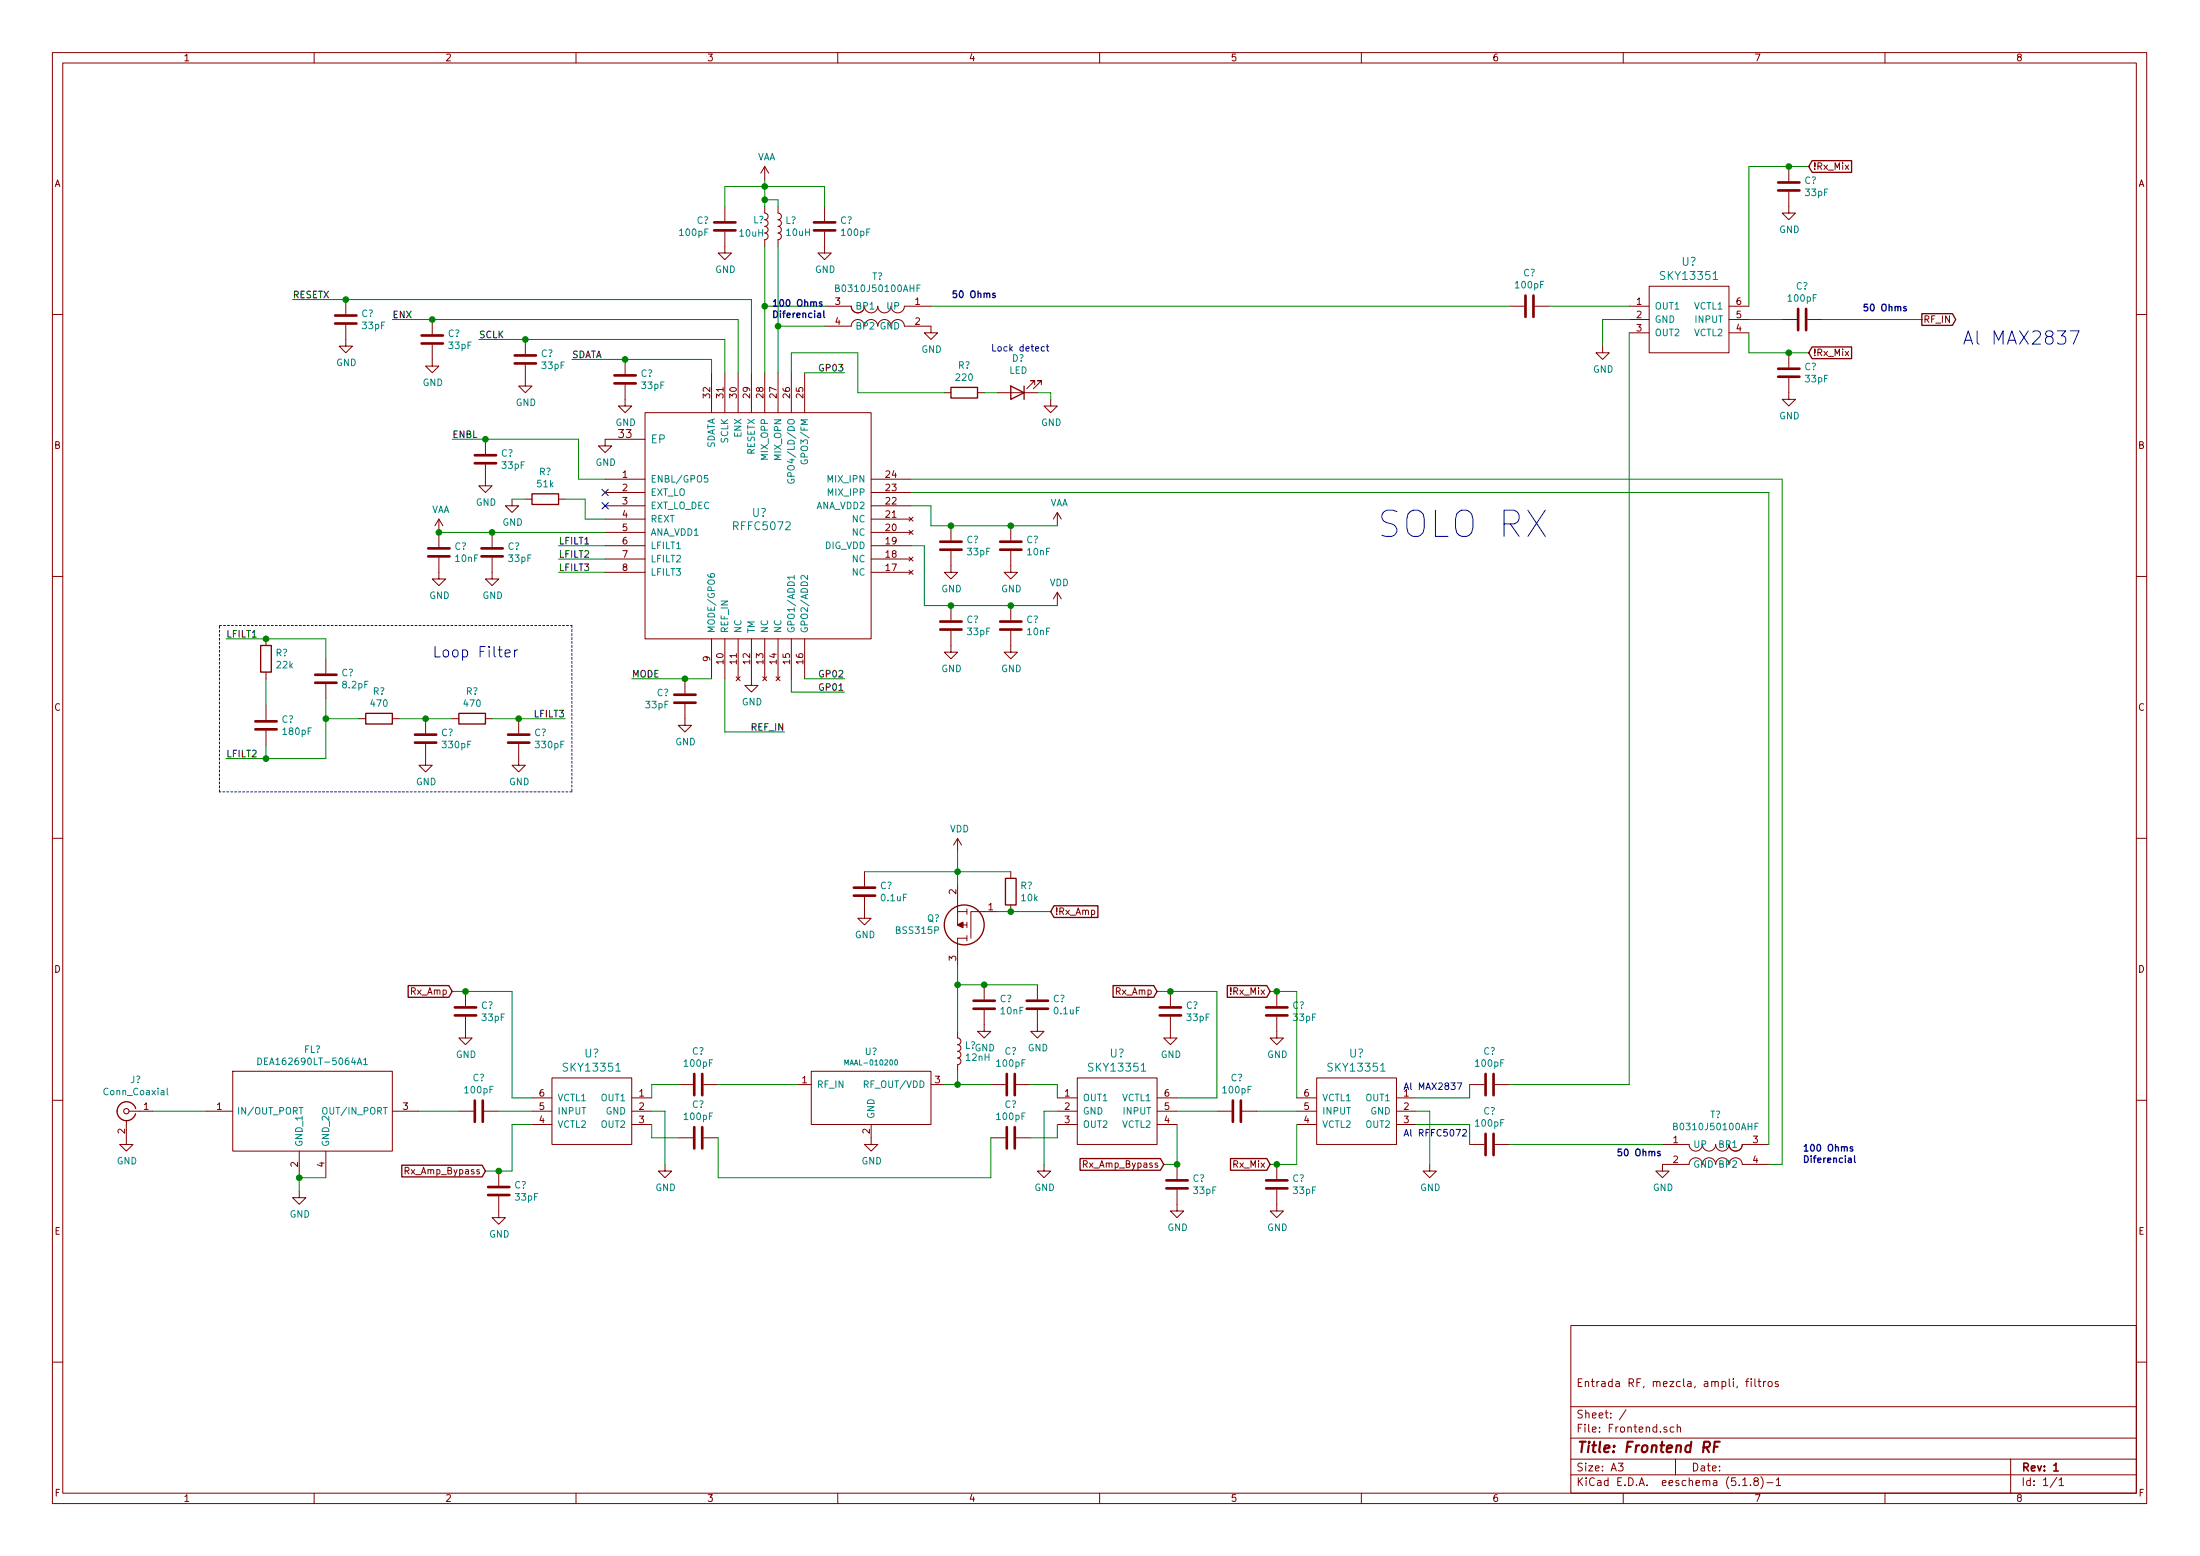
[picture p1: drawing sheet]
<svg xmlns="http://www.w3.org/2000/svg" width="420mm" height="297mm" viewBox="0 0 420 297" stroke-linecap="round" stroke-linejoin="round" font-family="sans-serif">
<g fill="none" stroke="#840000" stroke-width=".19">
<path d="M10 10h400v277h-400zM12 12h396v273.1h-396zM60 10v2M110 10v2M160 10v2M210 10v2M260 10v2M310 10v2M360 10v2M138.4 39.4v2.8M146 39.4v1.3a.63 .63 0 0 1 .7 .6 .63 .63 0 0 1-.7 .6 .63 .63 0 0 1 .7 .7 .63 .63 0 0 1-.7 .6 .63 .63 0 0 1 .7 .7 .63 .63 0 0 1-.7 .6 .63 .63 0 0 1 .7 .6 .63 .63 0 0 1-.7 .7v1.2M146 31.8l-.7 1.3"/>
<path d="M146 31.8v2.5M146 31.8l.8 1.3M148.6 39.4v1.3a.63 .63 0 0 1 .6 .6 .63 .63 0 0 1-.6 .6 .63 .63 0 0 1 .6 .7 .63 .63 0 0 1-.6 .6 .63 .63 0 0 1 .6 .7 .63 .63 0 0 1-.6 .6 .63 .63 0 0 1 .6 .6 .63 .63 0 0 1-.6 .7v1.2M157.5 39.4v2.8M341.6 36.6v4.1h1.3l-1.3 1.2-1.2-1.2h1.2M341.6 31.8v2.8M66 57.2v2.8M138.4 44.2v4.1h1.3l-1.3 1.3-1.2-1.3h1.2M157.5 44.2v4.1h1.2l-1.2 1.3-1.3-1.3h1.3M157.5 58.5h5.1a1.27 1.27 0 0 0 1.2 1.2 1.27 1.27 0 0 0 1.3-1.2 1.27 1.27 0 0 0 1.3 1.2 1.27 1.27 0 0 0 1.2-1.2 1.27 1.27 0 0 0 1.3 1.2 1.27 1.27 0 0 0 1.3-1.2 1.27 1.27 0 0 0 1.2 1.2 1.27 1.27 0 0 0 1.3-1.2h5.1M288.3 58.5h2.8M293.1 58.5h2.8"/>
<path d="M311.1 58.5h3.9M315 54.6h15.2v12.7h-15.2zM330.2 58.5h3.8M10 60h2M66 62v4.1h1.3l-1.3 1.2-1.2-1.2h1.2M82.5 65.8v4.1h1.3l-1.3 1.3-1.2-1.3h1.2M82.5 61v2.8M100.3 69.6v4.1h1.3l-1.3 1.3-1.2-1.3h1.2M100.3 64.8v2.8M119.4 73.4v4.1h1.2l-1.2 1.3-1.3-1.3h1.3M119.4 68.6v2.8M123.2 78.8h43.2v43.2h-43.2z"/>
<path d="M135.9 71.2v7.6M138.4 71.2v7.6M141 71.2v7.6M143.5 71.2v7.6M146 71.2v7.6M148.6 71.2v7.6M151.1 71.2v7.6M153.7 71.2v7.6M157.5 62.3h5.1a1.27 1.27 0 0 1 1.2-1.3 1.27 1.27 0 0 1 1.3 1.3 1.27 1.27 0 0 1 1.3-1.3 1.27 1.27 0 0 1 1.2 1.3M170.2 62.3a1.27 1.27 0 0 1 1.2-1.3 1.27 1.27 0 0 1 1.3 1.3h5.1v1.2h1.3l-1.3 1.3-1.3-1.3h1.3M180.3 75h1.3M186.7 75h1.3"/>
<path d="M190.5 75h7.6M197.6 73.4v-.7h-.8h.8l-1.5 1.5M198.9 73.4v-.7h-.8h.8l-1.5 1.5M200.7 76.2v1.3h1.2l-1.2 1.3-1.3-1.3h1.3M306.1 66.1v1.2h1.2l-1.2 1.3-1.3-1.3h1.3M311.1 61h3.9M311.1 63.5h3.9M330.2 61h3.8M330.2 63.5h3.8M340.4 61h2.8M341.6 72.2v4h1.3l-1.3 1.3-1.2-1.3h1.2M341.6 67.3v2.8"/>
<path d="M345.2 61h2.8M408 60h2M83.8 99.1l-.7 1.3M83.8 99.1v5.3M83.8 99.1l.8 1.3M92.7 88.7v4h1.3l-1.3 1.3-1.3-1.3h1.3M92.7 83.9v2.8M97.8 95.3v1.3h1.3l-1.3 1.2-1.3-1.2h1.3M100.3 95.3h1.3M106.7 95.3h1.2M115.6 91.5h7.6M115.6 94h7.6"/>
<path d="M115.6 99.1h7.6M115.6 96.6h7.6M123.2 83.9h-7.6v1.2h1.2l-1.2 1.3-1.3-1.3h1.3M166.4 91.5h7.6M166.4 94h7.6M166.4 99.1h7.6M166.4 96.6h7.6M173.6 98.7l.8 .8M174.4 98.7l-.8 .8M201.9 97.8l-.7 1.3M201.9 97.8v2.6M201.9 97.8l.8 1.3"/>
<path d="M10 110h2M83.8 106.5v4h1.3l-1.3 1.3-1.3-1.3h1.3M94 106.5v4h1.2l-1.2 1.3-1.3-1.3h1.3M94 101.6v2.8M115.6 109.3h7.6M115.6 106.7h7.6M115.6 104.2h7.6M115.6 101.6h7.6M166.4 109.3h7.6M166.4 106.7h7.6M166.4 104.2h7.6M166.4 101.6h7.6"/>
<path d="M173.6 108.9l.8 .7M173.6 106.3l.8 .8M173.6 101.3l.8 .7M174.4 101.3l-.8 .7M174.4 108.9l-.8 .7M174.4 106.3l-.8 .8M181.6 105.2v4.1h1.3l-1.3 1.2-1.3-1.2h1.3M181.6 100.4v2.8M181.6 115.6v2.8M193 105.2v4.1h1.3l-1.3 1.2-1.2-1.2h1.2M193 100.4v2.8M193 115.6v2.8"/>
<path d="M201.9 113.1v2.5M201.9 113.1l-.7 1.2M201.9 113.1l.8 1.2M408 110h2M50.8 122v1.2M50.8 128.3v1.3M50.8 134.7v2.8M50.8 139.5v2.8M62.2 125.8v2.8M62.2 130.6v2.8M68.6 137.2h1.2M74.9 137.2h1.3"/>
<path d="M81.3 137.2v2.8M86.4 137.2h1.2M92.7 137.2h1.3M99.1 137.2v2.8M130.8 134.4v4.1h1.3l-1.3 1.2-1.3-1.2h1.3M130.8 129.6v2.8M135.9 122v7.6M138.4 122v7.6M140.6 129.2l.8 .8M141 122v7.6M141.4 129.2l-.8 .8M143.5 122v8.8h1.3l-1.3 1.3-1.3-1.3h1.3"/>
<path d="M145.7 129.2l.7 .8M146 122v7.6M146.4 129.2l-.7 .8M148.2 129.2l.8 .8M148.6 122v7.6M149 129.2l-.8 .8M151.1 122v7.6M153.7 122v7.6M181.6 120.4v4.1h1.3l-1.3 1.3-1.3-1.3h1.3M193 120.4v4.1h1.3l-1.3 1.3-1.2-1.3h1.2M81.3 142v4.1h1.2l-1.2 1.3-1.3-1.3h1.3M99.1 142v4.1h1.2l-1.2 1.3-1.3-1.3h1.3"/>
<path d="M10 160h2M165.1 171.2v4.1h1.3l-1.3 1.3-1.3-1.3h1.3M165.1 166.4v2.8M182.9 160.1l-.8 1.2M182.9 160.1v2.5M182.9 168.9v7.7h1.8M182.9 160.1l.7 1.2M182.9 174h1.8M184.7 179.1h-1.8v5.1M184.7 173.5v1M184.7 176.1v1M184.7 178.6v1"/>
<path d="M190.5 174h-5.1v5.1M193 166.4v1.3M193 172.8v1.2M408 160h2M88.9 194.1v4.1h1.3l-1.3 1.2-1.3-1.2h1.3M88.9 189.3v2.8M182.9 196.9v1.3a.63 .63 0 0 1 .6 .6 .63 .63 0 0 1-.6 .6 .63 .63 0 0 1 .6 .7 .63 .63 0 0 1-.6 .6 .63 .63 0 0 1 .6 .6 .63 .63 0 0 1-.6 .7 .63 .63 0 0 1 .6 .6 .63 .63 0 0 1-.6 .6v1.3M188 192.8v4.1h1.2l-1.2 1.3-1.3-1.3h1.3M188 188v2.8M198.1 192.8v4.1h1.3l-1.3 1.3-1.3-1.3h1.3M198.1 188v2.8M223.5 194.1v4.1h1.3l-1.3 1.2-1.3-1.2h1.3"/>
<path d="M223.5 189.3v2.8M243.8 194.1v4.1h1.3l-1.3 1.2-1.2-1.2h1.2M243.8 189.3v2.8M10 210h2M24.1 213.9v4.6h1.3l-1.3 1.2-1.2-1.2h1.2M24.6 212.1h4.6M39.4 212.1h5M44.4 204.5h30.5v15.2h-30.5zM57.1 219.7v5.1M62.2 219.7v5.1M74.9 212.1h5.1M87.6 212.1h2.8"/>
<path d="M92.5 212.1h2.7M101.6 209.6h3.8M101.6 212.1h3.8M101.6 214.7h3.8M105.4 205.8h15.2v12.7h-15.2zM120.6 209.6h3.9M120.6 212.1h3.9M120.6 214.7h3.9M129.5 207h2.8M129.5 217.2h2.8M134.4 207h2.8M134.4 217.2h2.8"/>
<path d="M152.4 207h2.5M154.9 204.5h22.9v10.2h-22.9zM166.4 214.7v3.8h1.2l-1.2 1.2-1.3-1.2h1.3M177.8 207h2.5M189.2 207h2.8M189.2 217.2h2.8M194.1 207h2.7M194.1 217.2h2.7M201.9 209.6h3.8M201.9 212.1h3.8M201.9 214.7h3.8M205.7 205.8h15.3v12.7h-15.3z"/>
<path d="M221 209.6h3.8M221 212.1h3.8M221 214.7h3.8M232.4 212.1h2.8M237.2 212.1h2.8M247.6 209.6h3.9M247.6 212.1h3.9M247.6 214.7h3.9M251.5 205.8h15.2v12.7h-15.2zM266.7 209.6h3.8M266.7 212.1h3.8M266.7 214.7h3.8"/>
<path d="M280.7 218.5h2.8M280.7 207h2.8M285.5 218.5h2.8M285.5 207h2.8M317.5 218.5h5.1a1.27 1.27 0 0 0 1.2 1.2 1.27 1.27 0 0 0 1.3-1.2 1.27 1.27 0 0 0 1.3 1.2 1.27 1.27 0 0 0 1.3-1.2 1.27 1.27 0 0 0 1.2 1.2 1.27 1.27 0 0 0 1.3-1.2 1.27 1.27 0 0 0 1.3 1.2 1.27 1.27 0 0 0 1.2-1.2h5.1M408 210h2M57.1 227.4v1.2h1.3l-1.3 1.3-1.2-1.3h1.2M91.5 223.3h-.3l-.1 .2v.1l.4 .2v.3h-.4M95.2 228.4v4h1.3l-1.3 1.3-1.2-1.3h1.2M95.2 223.6v2.8M127 222.3v1.3h1.3l-1.3 1.2-1.3-1.2h1.3M199.4 222.3v1.3h1.3l-1.3 1.2-1.3-1.2h1.3"/>
<path d="M221.1 222.1l-.3-.1-.2 .2v.2l.5 .1v.3h-.5M224.8 227.1v4.1h1.3l-1.3 1.2-1.3-1.2h1.3M224.8 222.3v2.8M243.8 227.1v4.1h1.3l-1.3 1.2-1.2-1.2h1.2M243.8 222.3v2.8M273 222.3v1.3h1.3l-1.3 1.2-1.2-1.2h1.2M325.1 222.3a1.27 1.27 0 0 0-1.3-1.3 1.27 1.27 0 0 0-1.2 1.3h-5.1v1.3h1.3l-1.3 1.2-1.3-1.2h1.3M327.7 222.3a1.27 1.27 0 0 1 1.2-1.3 1.27 1.27 0 0 1 1.3 1.3 1.27 1.27 0 0 1 1.3-1.3 1.27 1.27 0 0 1 1.2 1.3h5.1M300 253h108v32.1h-108zM10 260h2M300 278.5h108M300 274.5h108"/>
<path d="M300 268.5h108M309 279.3h1l-.5 .6 .4 .1v.7l-.2 .1-.7-.1M310.5 269.1l-1.2 2M318.3 272.5l-.3-.1-.2 .2v.2l.5 .2v.3h-.5M319.7 272.5l-.4-.1-.3 .3 .1 .6h.6M320 278.5v3M320.3 272.5l.2-.1 .4 .1 .1 .9M320.3 271.9v1.5M333.4 263.7h.6M334 263.2l-.3 .1-.1 .1v1.3M334.4 263.2v.2M334.4 263.7v1"/>
<path d="M335.2 263.2v1.3l.2 .2M335.7 263.7h.6M335.9 263.2v1.3l.4 .2M336.8 263.7v1M337.2 263.7l-.4 .3M337.7 263.8l.2-.1 .5 .1v.8l-.2 .1-.5-.1zM339.6 263.8a.37 .37 0 0 0-.6 .1l.1 .2 .5 .2v.1l-.2 .3-.4-.1M384 278.5v6.6M408 260h2M60 285.1v1.9M110 285.1v1.9M160 285.1v1.9"/>
<path d="M210 285.1v1.9M260 285.1v1.9M300 281.5h108M310 285.1v1.9M332.8 282.5l.4-.4v1.5M332.8 283.6h.9M334.3 283.5v.1M335.2 282.7l-.3-.2 .1-.2 .2-.2 .5 .1 .1 .2-.1 .2-.5 .1-.3 .3 .1 .5 .2 .1h.3l.3-.3v-.3l-.3-.3M336.3 281.9a1.71 1.71 0 0 1 0 2.3M337.4 283h1.2M339.2 282.5l.4-.4v1.5M339.2 283.6h.9"/>
<path d="M360 285.1v1.9M392.8 282l-1.3 2M393.2 282.5l.5-.4v1.5M393.2 283.6h.9"/>
</g>
<path d="M392.2 279.7l.5-.4v1.5M392.2 280.8h.9" fill="none" stroke="#840000" stroke-width=".3"/>
<path d="M325.3 276.3h.8a.57 .57 0 0 0 .5-.5 .57 .57 0 0 0-.3-.6h-.8l-.3 2M327.4 276.2h.6M328.4 275.2h-.9l-.2 2" fill="none" stroke="#840000" stroke-width=".41"/>
<g fill="none" stroke="#840000" stroke-width=".51">
<path d="M339.6 36.4h4.1M339.6 34.8h4.1M136.4 44h4.1M136.4 42.5h4.1M155.4 44h4.1M155.4 42.5h4.1M291.3 56.4v4.1M292.9 56.4v4.1M343.4 59v4M344.9 59v4M64 61.8h4.1M64 60.2h4.1"/>
<path d="M80.5 65.6h4.1M80.5 64h4.1M98.3 69.4h4.1M98.3 67.9h4.1M117.3 73.2h4.1M117.3 71.7h4.1M339.6 71.9h4.1M339.6 70.4h4.1M90.7 88.4h4M90.7 86.9h4M81.8 106.2h4.1M81.8 104.7h4.1"/>
<path d="M91.9 106.2h4.1M91.9 104.7h4.1M179.6 104.9h4M179.6 103.4h4M179.6 118.7h4M191 104.9h4.1M191 103.4h4.1M191 118.7h4.1M48.8 139.2h4M48.8 137.7h4M60.2 130.3h4.1M60.2 128.8h4.1"/>
<path d="M128.8 134.1h4M128.8 132.6h4M179.6 120.2h4M191 120.2h4.1M79.2 141.8h4.1M79.2 140.2h4.1M97 141.8h4.1M97 140.2h4.1M163.1 171h4M163.1 169.5h4M86.9 193.8h4M86.9 192.3h4"/>
<path d="M185.9 192.6h4.1M185.9 191h4.1M196.1 192.6h4.1M196.1 191h4.1M221.5 193.8h4.1M221.5 192.3h4.1M241.8 193.8h4.1M241.8 192.3h4.1M90.7 210.1v4.1M92.2 210.1v4.1M132.6 205v4.1M132.6 215.2v4"/>
<path d="M134.1 205v4.1M134.1 215.2v4M192.3 205v4.1M192.3 215.2v4M193.8 205v4.1M193.8 215.2v4M235.5 210.1v4.1M237 210.1v4.1M283.7 205v4.1M283.7 216.4v4.1M285.2 205v4.1M285.2 216.4v4.1"/>
<path d="M93.2 228.1h4.1M93.2 226.6h4.1M222.8 226.9h4M222.8 225.3h4M241.8 226.9h4.1M241.8 225.3h4.1"/>
</g>
<g fill="none" stroke="#008484" stroke-width=".19">
<path d="M159.6 55h.5l.1-.5-.6-.1v1.3h.5l.2-.3v-.2l-.3-.2M175.1 55h.5M175.7 54.4h-.6v1.3M327.2 53.4h.8M135.2 90.8h-.7v.6l.2-.2 .4 .1 .1 .6-.2 .1-.5-.1M150.5 91.5a.59 .59 0 0 0 .6 .8 .59 .59 0 0 0 .5-.8h-.4v.2M153 87.8a.59 .59 0 0 0 .6 .8 .59 .59 0 0 0 .6-.8h-.5v.2M135.2 109.6l.1 .4a.87 .87 0 0 0 1.1 0l-.1-.5h-.5l-.1 .5 .2 .2M151.7 110.2h-1.3l.4 .4M151.7 109.8v.8M154.2 109.8v.8l-.9-.8-.3 .3 .1 .5M31.9 207.7v1.1l.2 .2"/>
<path d="M49.3 202a.64 .64 0 0 1 .7 .6 .64 .64 0 0 1-.7 .6zM57.1 211.4h.8M61.7 211.6l.2-.2a.44 .44 0 0 1 .6 .4l-.1 .7-.5 .2-.2-.2zM68.2 203.2l.5-1.2 .4 1.2M69.4 202.3l.4-.3v1.2M69.4 203.2h.8M117.6 204.5h.9M161.3 203.3v-1l.4 .7 .3-.7v1M171 202.4l.1-.1a.53 .53 0 0 1 .3 .5 .53 .53 0 0 1-.3 .5 .68 .68 0 0 1-.1-.9zM218 204.5h.8M263.7 204.5h.8M319.6 215h.6v-.5l-.6-.1v1.3h.5l.3-.2v-.2l-.3-.3"/>
<path d="M335.2 215h.4M335.8 214.4h-.6v1.3"/>
</g>
<g fill="none" stroke="#840000" stroke-width=".25">
<path d="M346.1 30.7h7.5v2.2h-7.5l-.7-1.1zM367 59.9h5.9l.6 1.1-.6 1.1h-5.9zM181.6 74h5.1v2h-5.1zM193 73.7l2.6 1.3-2.6 1.2zM195.6 73.7v2.5M346.1 66.2h7.5v2.3h-7.5l-.7-1.2zM101.6 94.3h5.1v2h-5.1zM49.8 123.2h2v5.1h-2zM69.8 136.2h5.1v2h-5.1zM87.6 136.2h5.1v2h-5.1zM192 167.7h2.1v5.1h-2.1zM201.3 172.9h8.4v2.2h-8.4l-.6-1.1z"/>
<path d="M78 188.1h7.7l.7 1.2-.7 1.1h-7.7zM212.6 188.1h7.7l.7 1.2-.7 1.1h-7.7zM234.4 188.1h7.5l.7 1.2-.7 1.1h-7.5zM22.4 212.1a1.8 1.8 0 0 0 1.5 1.8 1.8 1.8 0 0 0 2-1.3M25.9 211.6a1.8 1.8 0 0 0-2-1.3 1.8 1.8 0 0 0-1.5 1.8M76.7 222.4h15.4l.6 1.2-.6 1.1h-15.4zM206.3 221.2h15.3l.6 1.1-.6 1.1h-15.3zM235 221.2h6.9l.7 1.1-.7 1.1h-6.9z"/>
<circle cx="184.1" cy="176.6" r="3.8"/>
</g>
<circle cx="24.1" cy="212.1" r=".51" fill="none" stroke="#840000" stroke-width=".2"/>
<path d="M182.9 176.6l1-.5v1z" fill="#840000" stroke="#840000" stroke-width=".25"/>
<path d="M41.9 119.4h67.3M109.2 119.4v31.8M41.9 151.2v-31.8M109.2 151.2h-67.3" fill="none" stroke="#0000c2" stroke-width=".19" stroke-dasharray=".4 .4"/>
<g fill="none" stroke="#008400" stroke-width=".19">
<path d="M138.4 39.4v-3.8h19.1v3.8M146 34.3v5.1M146 38.1h2.6v1.3M345.4 31.8h-11.4v26.7M55.9 57.2h87.6v14M146 47v24.2M146 58.5h11.5M148.6 47v24.2M177.8 58.5h110.5M295.9 58.5h15.2M74.9 61h66.1v10.2M91.4 64.8h47v6.4"/>
<path d="M109.2 68.6h26.7v2.6M148.6 62.3h8.9M151.1 71.2v-3.9h12.7v7.7h16.5M153.7 71.2h7.6M188 75h2.5M198.1 75h2.6v1.2M311.1 63.5v143.5h-22.8M311.1 61h-5v5.1M334 61h6.4M334 63.5v3.8h11.4M348 61h19M86.4 83.9h24.1v7.6h5.1"/>
<path d="M97.8 95.3h2.5M107.9 95.3h3.9v3.8h3.8M174 94h163.8v124.5M174 91.5h166.4v130.8h-2.6M174 96.6h3.8v3.8h24.1M83.8 101.6h31.8M106.7 109.3h8.9M106.7 106.7h8.9M106.7 104.2h8.9M174 104.2h2.5v11.4h25.4M43.2 122h19v3.8M50.8 129.6v5.1"/>
<path d="M62.2 133.4v11.4h-19M62.2 137.2h6.4M76.2 137.2h10.2M94 137.2h13.9M120.6 129.6h15.3M138.4 129.6v10.1h11.5M151.1 129.6v2.5h10.2M153.7 129.6h7.6M50.8 142.3v2.5M165.1 166.4h27.9M182.9 162.6v6.3M190.5 174h10.2"/>
<path d="M86.4 189.3h11.4v20.3h3.8M182.9 184.2v12.7M182.9 188h15.2M221 189.3h11.4v20.3h-7.6M242.6 189.3h5v20.3M29.2 212.1h10.2M80 212.1h7.6M95.2 212.1h6.4M101.6 214.7h-3.8v8.9h-5.1M124.5 212.1h2.5v10.2M124.5 214.7v2.5h5M129.5 207h-5v2.6"/>
<path d="M137.2 207h15.2M137.2 217.2v7.6h52v-7.6M180.3 207h8.9M182.9 204.5v2.5M196.8 207h5.1v2.6M201.9 212.1h-2.5v10.2M201.9 214.7v2.5h-5.1M224.8 212.1h7.6M224.8 214.7v7.6h-2.6M240 212.1h7.6M247.6 214.7v7.6h-5M270.5 212.1h2.5v10.2"/>
<path d="M270.5 214.7h10.2v3.8M280.7 207v2.6h-10.2M288.3 218.5h29.2M62.2 224.8h-5.1v2.6"/>
</g>
<path d="M157 57.7l-.3-.1-.2 .2v.2l.5 .1v.3h-.5M157.3 59.3v1.1l.2 .2M190 56h-.3l-.1 .1v.2l.4 .2v.3h-.4M364 58.6l-.3-.1-.1 .2v.2l.4 .1v.3h-.4M317 219.8h-.3l-.1 .2v.2l.4 .1v.3h-.4M353.8 219l-.3-.1-.2 .2 .1 .2 .4 .1v.3h-.5M354.2 220.6v1.1l.2 .2" fill="none" stroke="#0000c2" stroke-width=".25"/>
<path d="M199.5 66.2h-.4l-.2 .2 .1 .6h.5M199.8 66.2h.5M200 65.7v1.1l.3 .2M375.1 65.7l.8-2.5 .8 2.5M375.3 65h1.2M96.5 124.7l.9-.2-.1-.3-.6-.1-.2 .2 .1 1 .1 .1 .6-.1M98.3 124.1v1.3M98.9 124.1l-.4 .1-.2 .2M278.3 206.7h.9l-.6 1.3M279.3 215.7l.5-.1 .3 .4-.8 .9h.8" fill="none" stroke="#0000c2" stroke-width=".19"/>
<g fill="#008400" stroke="#008400" stroke-width=".25">
<circle cx="146" cy="35.6" r=".51"/>
<circle cx="94" cy="101.6" r=".51"/>
<circle cx="182.9" cy="188" r=".51"/>
<circle cx="81.3" cy="137.2" r=".51"/>
<circle cx="88.9" cy="189.3" r=".51"/>
<circle cx="182.9" cy="166.4" r=".51"/>
<circle cx="181.6" cy="115.6" r=".51"/>
<circle cx="62.2" cy="137.2" r=".51"/>
<circle cx="193" cy="174" r=".51"/>
<circle cx="66" cy="57.2" r=".51"/>
<circle cx="224.8" cy="222.3" r=".51"/>
<circle cx="57.2" cy="224.8" r=".51"/>
<circle cx="188" cy="188" r=".51"/>
<circle cx="146" cy="38.1" r=".51"/>
<circle cx="243.8" cy="222.3" r=".51"/>
<circle cx="243.8" cy="189.3" r=".51"/>
<circle cx="148.6" cy="62.3" r=".51"/>
<circle cx="83.8" cy="101.6" r=".51"/>
<circle cx="341.6" cy="67.3" r=".51"/>
<circle cx="130.8" cy="129.6" r=".51"/>
<circle cx="341.6" cy="31.8" r=".51"/>
<circle cx="92.7" cy="83.9" r=".51"/>
<circle cx="193" cy="100.4" r=".51"/>
<circle cx="181.6" cy="100.4" r=".51"/>
<circle cx="119.4" cy="68.6" r=".51"/>
<circle cx="95.3" cy="223.6" r=".51"/>
<circle cx="100.3" cy="64.8" r=".51"/>
<circle cx="146.1" cy="58.5" r=".51"/>
<circle cx="82.6" cy="61" r=".51"/>
<circle cx="50.8" cy="144.8" r=".51"/>
<circle cx="193" cy="115.6" r=".51"/>
<circle cx="50.8" cy="122" r=".51"/>
<circle cx="182.9" cy="207" r=".51"/>
<circle cx="223.5" cy="189.3" r=".51"/>
<circle cx="99.1" cy="137.2" r=".51"/>
</g>
<path d="M115 95.9l1.2 1.3M115 93.4l1.2 1.2M116.2 95.9l-1.2 1.3M116.2 93.4l-1.2 1.2" fill="none" stroke="#000084" stroke-width=".19"/>
<text font-size="7" fill="#0000c2" x="262.9" y="102.7">SOLO RX</text>
<text font-size="3.5" fill="#0000c2" x="377.3" y="65.8">Al MAX2837</text>
<text font-size="2.8" fill="#0000c2" x="82.5" y="125.5">Loop Filter</text>
<text font-size="2.8" fill="#840000" x="301" y="277.3">Title: Frontend RF</text>
<g font-size="2.1" fill="#008484">
<text x="317.4" y="53.4">SKY13351</text>
<text x="321.2" y="50.7">U?</text>
<text x="124.2" y="84.6">EP</text>
<text x="140.3" y="101.2">RFFC5072</text>
<text x="143.6" y="98.7">U?</text>
<text x="111.6" y="201.9">U?</text>
<text x="212" y="201.9">U?</text>
<text x="257.7" y="201.9">U?</text>
<text x="107.9" y="204.6">SKY13351</text>
<text x="208.2" y="204.6">SKY13351</text>
<text x="253.9" y="204.6">SKY13351</text>
</g>
<g font-size="2.1" fill="#840000">
<text x="118.2" y="83.6">33</text>
<text x="301" y="264.8">Entrada RF, mezcla, ampli, filtros</text>
<text x="301" y="273.5">File: Frontend.sch</text>
<text x="301" y="270.8">Sheet: /</text>
<text x="301" y="280.9">Size: A3</text>
<text x="323" y="280.9">Date:</text>
<text x="386" y="280.9">Rev: 1</text>
<text x="301" y="283.7">KiCad E.D.A. eeschema (5.1.8)-1</text>
<text x="386" y="283.7">Id: 1/1</text>
</g>
<g font-size="1.8" fill="#840000">
<text x="35" y="11.7">1</text>
<text x="85" y="11.7">2</text>
<text x="135" y="11.7">3</text>
<text x="185" y="11.7">4</text>
<text x="235" y="11.7">5</text>
<text x="285" y="11.7">6</text>
<text x="335" y="11.7">7</text>
<text x="385" y="11.7">8</text>
<text x="10.4" y="35.7">A</text>
<text x="346.2" y="32.4">!Rx_Mix</text>
<text x="408.4" y="35.7">A</text>
<text x="159.5" y="58.2">3</text>
<text x="174.8" y="58.2">1</text>
<text x="312.6" y="58.2">1</text>
<text x="331.6" y="58.2">6</text>
<text x="159.5" y="62">4</text>
<text x="174.8" y="62">2</text>
<text x="312.6" y="60.7">2</text>
<text x="312.6" y="63.3">3</text>
<text x="331.6" y="63.3">4</text>
<text x="331.6" y="60.7">5</text>
<text x="367.3" y="61.6">RF_IN</text>
<text x="346.2" y="68">!Rx_Mix</text>
<text x="135.6" y="75.9" transform="rotate(-90 135.6 75.9)">32</text>
<text x="138.2" y="75.9" transform="rotate(-90 138.2 75.9)">31</text>
<text x="140.7" y="75.9" transform="rotate(-90 140.7 75.9)">30</text>
<text x="143.3" y="75.9" transform="rotate(-90 143.3 75.9)">29</text>
<text x="145.8" y="75.9" transform="rotate(-90 145.8 75.9)">28</text>
<text x="148.3" y="75.9" transform="rotate(-90 148.3 75.9)">27</text>
<text x="150.9" y="75.9" transform="rotate(-90 150.9 75.9)">26</text>
<text x="153.4" y="75.9" transform="rotate(-90 153.4 75.9)">25</text>
<text x="10.4" y="85.7">B</text>
<text x="408.4" y="85.7">B</text>
<text x="118.9" y="91.2">1</text>
<text x="118.9" y="93.8">2</text>
<text x="169.2" y="93.8">23</text>
<text x="169.2" y="91.2">24</text>
<text x="118.9" y="96.3">3</text>
<text x="118.9" y="98.8">4</text>
<text x="118.9" y="101.4">5</text>
<text x="169.2" y="101.4">20</text>
<text x="169.2" y="98.8">21</text>
<text x="169.2" y="96.3">22</text>
<text x="118.9" y="103.9">6</text>
<text x="118.9" y="106.5">7</text>
<text x="169.2" y="106.5">18</text>
<text x="169.2" y="103.9">19</text>
<text x="118.9" y="109">8</text>
<text x="169.2" y="109">17</text>
<text x="135.6" y="126.2" transform="rotate(-90 135.6 126.2)">9</text>
<text x="138.2" y="126.7" transform="rotate(-90 138.2 126.7)">10</text>
<text x="140.7" y="126.7" transform="rotate(-90 140.7 126.7)">11</text>
<text x="143.3" y="126.7" transform="rotate(-90 143.3 126.7)">12</text>
<text x="145.8" y="126.7" transform="rotate(-90 145.8 126.7)">13</text>
<text x="148.3" y="126.7" transform="rotate(-90 148.3 126.7)">14</text>
<text x="150.9" y="126.7" transform="rotate(-90 150.9 126.7)">15</text>
<text x="153.4" y="126.7" transform="rotate(-90 153.4 126.7)">16</text>
<text x="10.4" y="135.7">C</text>
<text x="408.4" y="135.7">C</text>
<text x="182.6" y="170.7" transform="rotate(-90 182.6 170.7)">2</text>
<text x="188.7" y="173.8">1</text>
<text x="201.4" y="174.7">!Rx_Amp</text>
<text x="10.4" y="185.7">D</text>
<text x="182.6" y="183.4" transform="rotate(-90 182.6 183.4)">3</text>
<text x="408.4" y="185.7">D</text>
<text x="78.4" y="189.9">Rx_Amp</text>
<text x="213" y="189.9">Rx_Amp</text>
<text x="235" y="189.9">!Rx_Mix</text>
<text x="103" y="209.3">6</text>
<text x="122.1" y="209.3">1</text>
<text x="153.2" y="206.8">1</text>
<text x="178.6" y="206.8">3</text>
<text x="203.4" y="209.3">1</text>
<text x="222.4" y="209.3">6</text>
<text x="249.1" y="209.3">6</text>
<text x="27.5" y="211.9">1</text>
<text x="41.4" y="211.9">1</text>
<text x="77" y="211.9">3</text>
<text x="103" y="214.4">4</text>
<text x="103" y="211.9">5</text>
<text x="122.1" y="211.9">2</text>
<text x="122.1" y="214.4">3</text>
<text x="203.4" y="211.9">2</text>
<text x="203.4" y="214.4">3</text>
<text x="222.4" y="214.4">4</text>
<text x="222.4" y="211.9">5</text>
<text x="249.1" y="214.4">4</text>
<text x="249.1" y="211.9">5</text>
<text x="268.1" y="211.9">2</text>
<text x="268.1" y="214.4">3</text>
<text x="23.9" y="216.4" transform="rotate(-90 23.9 216.4)">2</text>
<text x="166.1" y="216.4" transform="rotate(-90 166.1 216.4)">2</text>
<text x="319.6" y="218.2">1</text>
<text x="334.8" y="218.2">3</text>
<text x="56.9" y="222.8" transform="rotate(-90 56.9 222.8)">2</text>
<text x="62" y="222.8" transform="rotate(-90 62 222.8)">4</text>
<text x="77.5" y="224.2">Rx_Amp_Bypass</text>
<text x="207" y="222.9">Rx_Amp_Bypass</text>
<text x="235.6" y="222.9">Rx_Mix</text>
<text x="319.6" y="222">2</text>
<text x="334.8" y="222">4</text>
<text x="10.4" y="235.7">E</text>
<text x="408.4" y="235.7">E</text>
<text x="10.5" y="285.7">F</text>
<text x="35" y="286.7">1</text>
<text x="85" y="286.7">2</text>
<text x="135" y="286.7">3</text>
<text x="185" y="286.7">4</text>
<text x="235" y="286.7">5</text>
<text x="285" y="286.7">6</text>
<text x="335" y="286.7">7</text>
<text x="385" y="286.7">8</text>
<text x="408.5" y="285.7">F</text>
</g>
<g font-size="1.8" fill="#008484">
<text x="144.6" y="30.6">VAA</text>
<text x="344.6" y="35.1">C?</text>
<text x="344.9" y="37.4">33pF</text>
<text x="129.9" y="45">100pF</text>
<text x="133.1" y="42.7">C?</text>
<text x="141.4" y="45.2">10uH</text>
<text x="143.8" y="42.6">L?</text>
<text x="150" y="42.7">L?</text>
<text x="150.3" y="45">10uH</text>
<text x="160.5" y="42.7">C?</text>
<text x="160.9" y="45">100pF</text>
<text x="339.8" y="44.5">GND</text>
<text x="136.6" y="52.1">GND</text>
<text x="155.7" y="52.1">GND</text>
<text x="166.5" y="53.4">T?</text>
<text x="290.9" y="52.7">C?</text>
<text x="160.2" y="55.7">B0310J50100AHF</text>
<text x="163.3" y="59.1">BP1</text>
<text x="169.5" y="59.1">UP</text>
<text x="289.6" y="55.1">100pF</text>
<text x="316" y="59.1">OUT1</text>
<text x="323.6" y="59.1">VCTL1</text>
<text x="341.6" y="57.6">100pF</text>
<text x="343" y="55.3">C?</text>
<text x="69" y="60.5">C?</text>
<text x="69.3" y="62.8">33pF</text>
<text x="85.5" y="64.3">C?</text>
<text x="163.3" y="62.9">BP2</text>
<text x="168" y="62.9">GND</text>
<text x="316" y="61.6">GND</text>
<text x="316" y="64.2">OUT2</text>
<text x="323.6" y="64.2">VCTL2</text>
<text x="323.9" y="61.6">INPUT</text>
<text x="64.2" y="69.9">GND</text>
<text x="85.8" y="66.6">33pF</text>
<text x="103.3" y="68.1">C?</text>
<text x="103.6" y="70.4">33pF</text>
<text x="122.4" y="71.9">C?</text>
<text x="176" y="67.3">GND</text>
<text x="183" y="70.4">R?</text>
<text x="192.7" y="71.4">LED</text>
<text x="193.3" y="69">D?</text>
<text x="304.2" y="71.2">GND</text>
<text x="344.6" y="70.7">C?</text>
<text x="80.7" y="73.7">GND</text>
<text x="98.5" y="77.5">GND</text>
<text x="122.6" y="74.3">33pF</text>
<text x="182.7" y="72.7">220</text>
<text x="344.9" y="73">33pF</text>
<text x="117.6" y="81.3">GND</text>
<text x="141.6" y="83.4" transform="rotate(-90 141.6 83.4)">ENX</text>
<text x="198.8" y="81.3">GND</text>
<text x="339.8" y="80">GND</text>
<text x="95.7" y="87.2">C?</text>
<text x="96" y="89.5">33pF</text>
<text x="113.7" y="88.9">GND</text>
<text x="136.5" y="85.9" transform="rotate(-90 136.5 85.9)">SDATA</text>
<text x="139.1" y="84.6" transform="rotate(-90 139.1 84.6)">SCLK</text>
<text x="144.1" y="86.9" transform="rotate(-90 144.1 86.9)">RESETX</text>
<text x="146.7" y="87.7" transform="rotate(-90 146.7 87.7)">MIX_OPP</text>
<text x="149.2" y="87.7" transform="rotate(-90 149.2 87.7)">MIX_OPN</text>
<text x="154.3" y="87.7" transform="rotate(-90 154.3 87.7)">GPO3/FM</text>
<text x="102.7" y="93">51k</text>
<text x="103" y="90.7">R?</text>
<text x="124.2" y="92.1">ENBL/GPO5</text>
<text x="124.2" y="94.7">EXT_LO</text>
<text x="151.8" y="90.7" transform="rotate(-90 151.8 90.7)">GPO4/LD/DO</text>
<text x="158.3" y="92.1">MIX_IPN</text>
<text x="158.4" y="94.7">MIX_IPP</text>
<text x="82.3" y="97.9">VAA</text>
<text x="90.9" y="96.6">GND</text>
<text x="96" y="100.4">GND</text>
<text x="124.2" y="97.2">EXT_LO_DEC</text>
<text x="124.2" y="99.7">REXT</text>
<text x="155.8" y="97.2">ANA_VDD2</text>
<text x="162.8" y="99.7">NC</text>
<text x="200.5" y="96.7">VAA</text>
<text x="86.8" y="105">C?</text>
<text x="87.1" y="107.3">10nF</text>
<text x="97" y="105">C?</text>
<text x="97.2" y="107.3">33pF</text>
<text x="124.2" y="102.3">ANA_VDD1</text>
<text x="124.2" y="104.8">LFILT1</text>
<text x="124.2" y="107.4">LFILT2</text>
<text x="157.5" y="104.8">DIG_VDD</text>
<text x="162.8" y="107.4">NC</text>
<text x="162.8" y="102.3">NC</text>
<text x="184.6" y="103.7">C?</text>
<text x="184.9" y="106">33pF</text>
<text x="196" y="103.7">C?</text>
<text x="196.3" y="106">10nF</text>
<text x="124.2" y="109.9">LFILT3</text>
<text x="162.8" y="109.9">NC</text>
<text x="179.8" y="113.1">GND</text>
<text x="191.2" y="113.1">GND</text>
<text x="200.5" y="111.9">VDD</text>
<text x="82" y="114.3">GND</text>
<text x="92.2" y="114.3">GND</text>
<text x="184.6" y="118.9">C?</text>
<text x="196" y="118.9">C?</text>
<text x="52.7" y="125.3">R?</text>
<text x="136.5" y="120.9" transform="rotate(-90 136.5 120.9)">MODE/GPO6</text>
<text x="139.1" y="120.9" transform="rotate(-90 139.1 120.9)">REF_IN</text>
<text x="141.6" y="120.9" transform="rotate(-90 141.6 120.9)">NC</text>
<text x="144.1" y="120.9" transform="rotate(-90 144.1 120.9)">TM</text>
<text x="146.7" y="120.9" transform="rotate(-90 146.7 120.9)">NC</text>
<text x="149.2" y="120.9" transform="rotate(-90 149.2 120.9)">NC</text>
<text x="151.8" y="120.9" transform="rotate(-90 151.8 120.9)">GPO1/ADD1</text>
<text x="154.3" y="120.9" transform="rotate(-90 154.3 120.9)">GPO2/ADD2</text>
<text x="184.9" y="121.2">33pF</text>
<text x="196.3" y="121.2">10nF</text>
<text x="52.9" y="127.6">22k</text>
<text x="65.2" y="129.1">C?</text>
<text x="65.5" y="131.4">8.2pF</text>
<text x="179.8" y="128.3">GND</text>
<text x="191.2" y="128.3">GND</text>
<text x="53.8" y="138">C?</text>
<text x="70.9" y="134.9">470</text>
<text x="71.2" y="132.6">R?</text>
<text x="88.7" y="134.9">470</text>
<text x="89" y="132.6">R?</text>
<text x="123.4" y="135.2">33pF</text>
<text x="125.5" y="132.9">C?</text>
<text x="141.7" y="134.7">GND</text>
<text x="54.2" y="140.3">180pF</text>
<text x="84.3" y="140.5">C?</text>
<text x="84.7" y="142.8">330pF</text>
<text x="102.1" y="140.5">C?</text>
<text x="102.4" y="142.8">330pF</text>
<text x="129" y="142.3">GND</text>
<text x="79.5" y="149.9">GND</text>
<text x="97.2" y="149.9">GND</text>
<text x="181.4" y="158.9">VDD</text>
<text x="168.1" y="169.7">C?</text>
<text x="168.4" y="172">0.1uF</text>
<text x="194.9" y="169.7">R?</text>
<text x="195.1" y="172">10k</text>
<text x="163.3" y="179.1">GND</text>
<text x="171.3" y="178.3">BSS315P</text>
<text x="177.1" y="176">Q?</text>
<text x="191" y="191.3">C?</text>
<text x="201.1" y="191.3">C?</text>
<text x="91.9" y="192.6">C?</text>
<text x="92.2" y="194.9">33pF</text>
<text x="191.2" y="193.6">10nF</text>
<text x="201.4" y="193.6">0.1uF</text>
<text x="226.5" y="192.6">C?</text>
<text x="226.8" y="194.9">33pF</text>
<text x="246.8" y="192.6">C?</text>
<text x="247.1" y="194.9">33pF</text>
<text x="50.4" y="203.3">DEA162690LT-5064A1</text>
<text x="58.1" y="201">FL?</text>
<text x="87.1" y="202">GND</text>
<text x="130.8" y="203.6">100pF</text>
<text x="132.2" y="201.3">C?</text>
<text x="165.2" y="201.4">U?</text>
<text x="184.3" y="200.2">L?</text>
<text x="184.6" y="202.5">12nH</text>
<text x="186.1" y="200.7">GND</text>
<text x="190.5" y="203.6">100pF</text>
<text x="191.9" y="201.3">C?</text>
<text x="196.3" y="200.7">GND</text>
<text x="221.7" y="202">GND</text>
<text x="242" y="202">GND</text>
<text x="281.9" y="203.6">100pF</text>
<text x="283.3" y="201.3">C?</text>
<text x="20.1" y="209.1">Conn_Coaxial</text>
<text x="24.9" y="206.8">J?</text>
<text x="88.9" y="208.7">100pF</text>
<text x="90.3" y="206.4">C?</text>
<text x="156" y="207.7">RF_IN</text>
<text x="165.5" y="207.7">RF_OUT/VDD</text>
<text x="233.7" y="208.7">100pF</text>
<text x="235.1" y="206.4">C?</text>
<text x="45.2" y="212.8">IN/OUT_PORT</text>
<text x="62.3" y="212.8">OUT/IN_PORT</text>
<text x="106.4" y="215.3">VCTL2</text>
<text x="106.4" y="212.8">INPUT</text>
<text x="106.4" y="210.2">VCTL1</text>
<text x="114.9" y="210.2">OUT1</text>
<text x="114.9" y="215.3">OUT2</text>
<text x="115.7" y="212.8">GND</text>
<text x="130.8" y="213.8">100pF</text>
<text x="132.2" y="211.5">C?</text>
<text x="167" y="213.7" transform="rotate(-90 167 213.7)">GND</text>
<text x="190.5" y="213.8">100pF</text>
<text x="191.9" y="211.5">C?</text>
<text x="206.8" y="210.2">OUT1</text>
<text x="206.8" y="212.8">GND</text>
<text x="206.8" y="215.3">OUT2</text>
<text x="214.4" y="215.3">VCTL2</text>
<text x="214.4" y="210.2">VCTL1</text>
<text x="214.7" y="212.8">INPUT</text>
<text x="252.5" y="215.3">VCTL2</text>
<text x="252.5" y="212.8">INPUT</text>
<text x="252.5" y="210.2">VCTL1</text>
<text x="261" y="210.2">OUT1</text>
<text x="261" y="215.3">OUT2</text>
<text x="261.7" y="212.8">GND</text>
<text x="281.9" y="215.1">100pF</text>
<text x="283.3" y="212.8">C?</text>
<text x="320.3" y="215.8">B0310J50100AHF</text>
<text x="326.6" y="213.4">T?</text>
<text x="57.8" y="219" transform="rotate(-90 57.8 219)">GND_1</text>
<text x="62.9" y="219" transform="rotate(-90 62.9 219)">GND_2</text>
<text x="323.3" y="219.1">UP</text>
<text x="328.5" y="219.1">BP1</text>
<text x="22.3" y="222.3">GND</text>
<text x="98.2" y="226.9">C?</text>
<text x="125.2" y="227.4">GND</text>
<text x="164.5" y="222.3">GND</text>
<text x="197.6" y="227.4">GND</text>
<text x="227.8" y="225.6">C?</text>
<text x="228" y="227.9">33pF</text>
<text x="246.8" y="225.6">C?</text>
<text x="247.1" y="227.9">33pF</text>
<text x="271.2" y="227.4">GND</text>
<text x="315.7" y="227.4">GND</text>
<text x="323.3" y="222.9">GND</text>
<text x="328.5" y="222.9">BP2</text>
<text x="55.3" y="232.4">GND</text>
<text x="98.5" y="229.2">33pF</text>
<text x="93.4" y="236.3">GND</text>
<text x="223" y="235">GND</text>
<text x="242" y="235">GND</text>
</g>
<g font-size="1.8">
<text x="55.9" y="56.9">RESETX</text>
<text x="74.9" y="60.7">ENX</text>
<text x="91.4" y="64.6">SCLK</text>
<text x="109.2" y="68.4">SDATA</text>
<text x="156.8" y="70.9">GP03</text>
<text x="86.4" y="83.6">ENBL</text>
<text x="106.7" y="106.5">LFILT2</text>
<text x="106.7" y="103.9">LFILT1</text>
<text x="106.7" y="109">LFILT3</text>
<text x="43.2" y="121.7">LFILT1</text>
<text x="120.6" y="129.3">MODE</text>
<text x="156.8" y="131.9">GP01</text>
<text x="156.8" y="129.3">GP02</text>
<text x="102.2" y="136.9">LFILT3</text>
<text x="143.6" y="139.5">REF_IN</text>
<text x="43.2" y="144.6">LFILT2</text>
</g>
<g font-size="1.8" fill="#0000c2">
<text x="147.3" y="58.5">100 Ohms</text>
<text x="181.6" y="56.9">50 Ohms</text>
<text x="355.6" y="59.4">50 Ohms</text>
<text x="147.3" y="60.7">Diferencial</text>
<text x="189.2" y="67.1">Lock detect</text>
<text x="268" y="208.1">Al MAX2837</text>
<text x="268.1" y="209.3">1</text>
<text x="268" y="217">Al RFFC5072</text>
<text x="308.6" y="220.7">50 Ohms</text>
<text x="344.2" y="219.8">100 Ohms</text>
<text x="344.2" y="222">Diferencial</text>
</g>
<text font-size="1.4" fill="#008484" x="161.8" y="203.4">MAAL-010200</text>
</svg>
